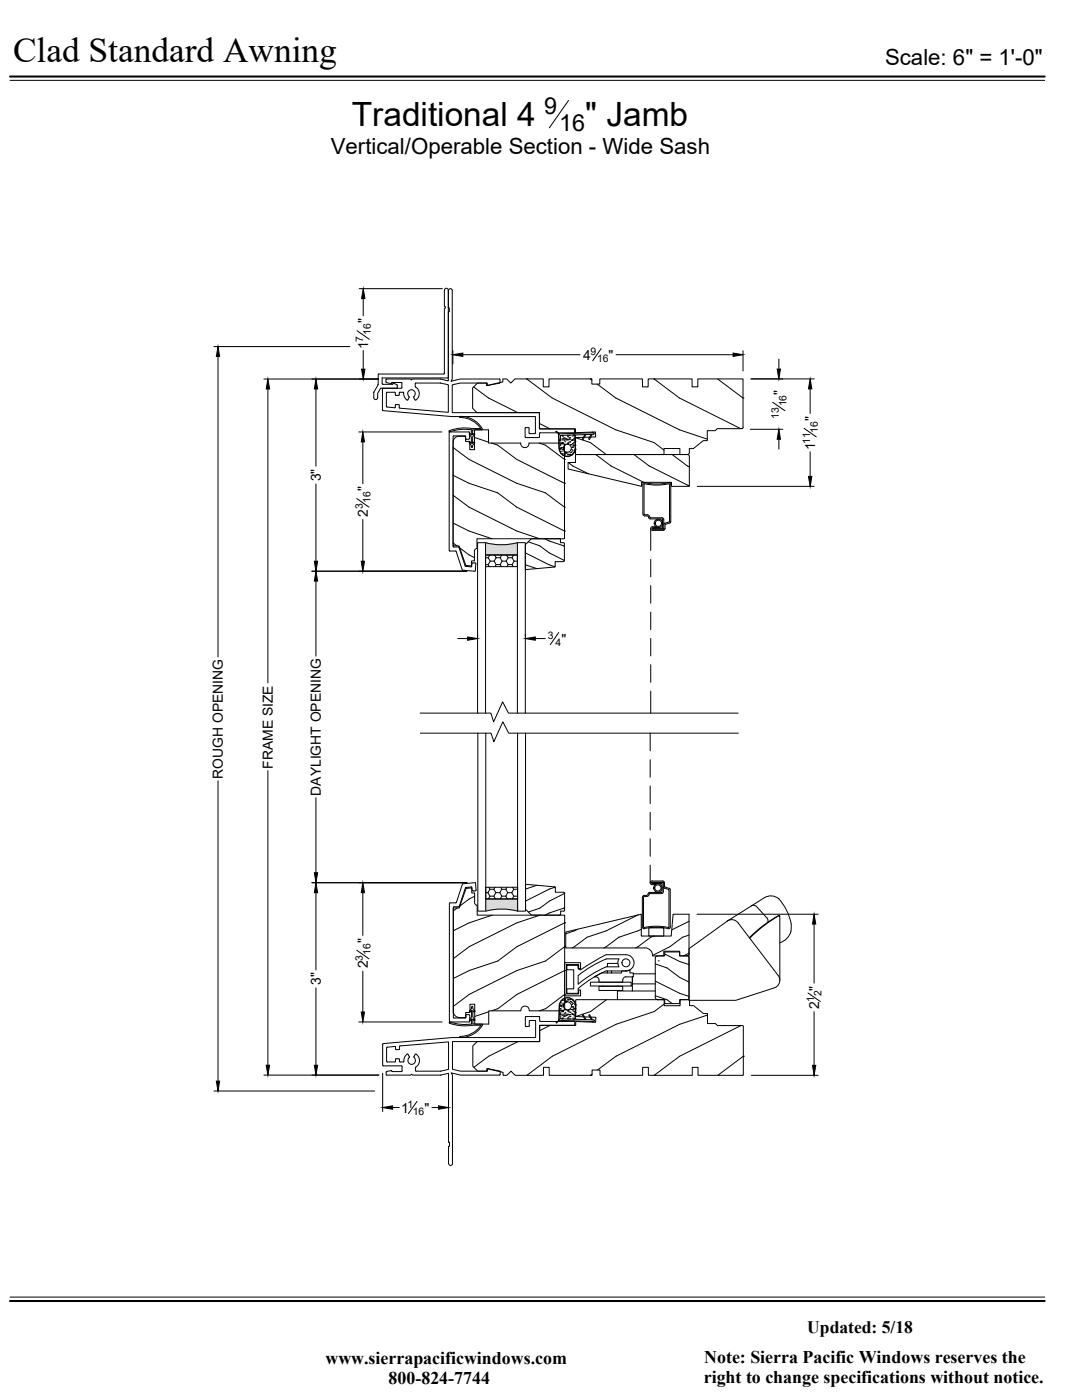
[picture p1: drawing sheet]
<svg xmlns="http://www.w3.org/2000/svg" width="216mm" height="279mm" viewBox="0 0 216 279" stroke-linecap="round" stroke-linejoin="round" font-family="sans-serif">
<!-- layer: DIM -->
<g fill="none" stroke="#000" stroke-width=".2">
<path d="M2 16h206.5M113.4 20.1l-3.8 5.4M71.7 57.6h16.6M72.5 59.6v3.4M42.7 69.2h27.1M43.5 71.1v60M52.6 75.6h23M53.5 77.6v58.7M63 77.6v15.4M71.3 66l2.4 1.7M72.5 69.9v3.8M90.4 70v2.6"/>
<path d="M92.4 70.8h23.3M120 69.6l-1.7 2.4M122.9 70.8h23.4M148.3 70v4M149.8 75.6h12.7M155.4 71.7v2M161.7 77.6v4.9M63 96.6v15.4M71.2 99.5l2.4 1.7M71.6 86.2h16.6M72.4 88.2v8.3M139.1 97.1h23.4"/>
<path d="M149.7 85.7h6.5M154.2 80.3l2.4 1.7M155.4 87.7v1.9M160.5 85.5l2.4 1.7M161.7 90.2v4.9M62.2 114h30.9M63 116v15M72.4 103.7v8.3M91.3 127.4h2M95.3 126.6v.4M104.8 126.6v.4M106.8 127.4h2"/>
<path d="M111.5 126.2l-1.7 2.5M43.5 155.8v60M53.5 153.8v58.8M63 159.2v15M62.2 176.2h31M63 178.2v15.4M72.4 178.2v8.5M63 197.1v15.5M71.2 189.6l2.4 1.8M72.4 193.8v8.2M139.1 182.4h24.1M161.2 198.2l2.5 1.7"/>
<path d="M162.4 184.4v11.8M42.7 217.7h32.1M52.6 214.6h23M71.6 204h16.6M76.4 214.2v7.6M83.2 219.8l-1.7 2.4M89.5 217.8v4M149.9 214.6h13.3M162.4 201.9v10.7M78.3 221h1.4M86.2 221h1.3M2 258.9h206.5"/>
</g>
<g fill="#000" stroke="#000" stroke-width=".2">
<path d="M72.5 57.6l.3 2h-.7zM43.5 69.2l.3 1.9h-.6zM53.5 75.6l.3 2h-.7zM63 75.6l.4 2h-.7zM72.1 73.7h.7l-.3 1.9zM90.4 70.8l2-.3v.6zM146.3 70.5l2 .3-2 .3zM155.1 73.7h.6l-.3 1.9zM161.7 75.6l.3 2h-.7zM72.4 86.2l.3 2h-.6zM155.4 85.7l.3 2h-.6zM161.3 95.1h.7l-.3 2z"/>
<path d="M62.7 112h.7l-.4 2zM63 114l.4 2h-.7zM72.1 112h.6l-.3 2zM93.3 127.1l2 .3-2 .4zM104.8 127.4l2-.3v.7zM63 176.2l.4 2h-.7zM62.7 174.2h.7l-.4 2zM72.4 176.2l.3 2h-.6zM162.4 182.4l.4 2h-.7zM43.2 215.8h.6l-.3 1.9zM53.1 212.6h.7l-.3 2zM62.7 212.6h.7l-.4 2z"/>
<path d="M72.1 202h.6l-.3 2zM162.1 212.6h.7l-.4 2zM76.4 221l1.9-.3v.7zM87.5 220.7l2 .3-2 .4z"/>
</g>
<!-- layer: PRODUCTS -->
<g fill="none" stroke="#000" stroke-width=".2">
<path d="M89.5 58v3.4l.1 .1v.6l-.1 .1v13.8l-1.6-.4h-5.6l-.2 .2-.2-.2h-4.8M89.5 58a.39 .39 0 0 1 .4-.4 .39 .39 0 0 1 .4 .4l-.1 17.7-.2 .4 1.8-.5h7.8M75.4 76.8l-.8 1.5M75.6 74.6h13l.1-12.9a.4 .4 0 0 0 0-.7v-3.1a.39 .39 0 0 1 .4-.4 .39 .39 0 0 1 .4 .4v17.4M75.6 74.6l-.1 .2v2M75.9 77.5l-.5 1v.9a.39 .39 0 0 1-.4 .3 .39 .39 0 0 1-.4-.3v-1.1M76.5 77.5l-.2 .1 .1 4.4 13.8 1.1h16.6v3.4h-1.1l-.1-.1M77.1 78.4v2.7M77.1 78.4l.1-.1h1.6l.1 .5M77.1 75.6l-.1 .6 .1 .2 .9 .2 .2-.3 2 .1v1l-4.3 .1M78.6 76.5l.7 .4-.1 .6M78.9 78.8l.1 .1h.5"/>
<path d="M79.7 78.8l-.2 .1M79.8 78.3h.7a1.61 1.61 0 0 0 .8 1.5h.1M79.8 78.3l-.1 .5M81.4 79.8l.2-.6a.79 .79 0 0 1-.1-1.2 .79 .79 0 0 1 1.2 0 .79 .79 0 0 1-.1 1.2l.2 .6M82.9 77.2a1.47 1.47 0 0 1 0 2.6h-.1M83 76.4h4.9l1.6 .4v5.5l-9.7-.8-.3-.8M83 76.4l-.1 .2v.7M89.5 75.3l-.2 .1h-13.1l.1 1.2 .1 .1h2l.2-.3M94.5 77.2l3 2.2 5.8 3M99.6 75.6l.2 .2-.1 .7-2.3 .4-.2-.5h-5.4l-1.6 .4v5.6h17.4v3.2h7v.8h-6.8M105.1 75.6h.1M105.1 75.6l5.1 3.8 12.7 6.4 7.6 2.5 2 1.5"/>
<path d="M117.8 75.6h.1M117.8 75.6l.3 .3M119.2 76.7l3.7 2.7 12.7 6.4 5.5 1.8M130.5 75.6h.1M130.5 75.6l5.1 3.8 12.2 6.1M143.2 75.6l5.1 3.8M148.3 79.4h.1M78.9 80.9l-.2 .5-1.5-.2-.1-.1M79 80.7h.5M79 80.7l-.1 .2M89.6 86.3v23.5l.2 .2h1.1M89.8 86.2h3.8l.1 .1"/>
<path d="M89.8 86.2l-.2 .1M90.4 88.1v20.8h1.2l1.3 4h1.2v-1h.6v-2.1l.3-.3h.2v-2h17.4v-18.7M90.4 98.8l3.2 2.4 9.5 4.8 4.6 1.5M90.4 94.9l3.2 1.5 5.7 2 3.8 2.8 9.5 4.8M90.4 89.3l3.2 2.4 9.5 4.7 5.7 2 3.8 2.8M90.4 87.1v21.9M90.5 87h2.3M90.5 87l-.1 .1M91.6 87.1h1.2l.1 1h.8v1.6h1v-3.9h2.8v2.6h6.4M91.6 87.1a1.22 1.22 0 0 0-1.2 1M93.7 86.3l-.1 1.3h-.6l-.2-.6M94.1 85.8l-2.5-.1-1.9 .5"/>
<path d="M94.7 87.3l2.8 .9M96 85.5h-1.8a8.2 8.2 0 0 0-4.6 .5l.1 .2M96.2 85.5v.3h-1.9v1l.3-.3 .2 .1-.5 .6v1.3l.3-.3 .2 .1-.5 .6v.4h-.2v-.4l-.5-.6 .2-.1 .3 .3v-1.3l-.5-.6 .2-.1 .3 .3v-1M96.2 85.5a4.7 4.7 0 0 0-4.5-2.3 5.4 5.4 0 0 1 4.2 2.3M98.1 88.4l1.2 .4 3.8 2.9 9.5 4.7M103.9 88.4a.84 .84 0 0 0 .8 .9 .84 .84 0 0 0 .9-.9M104.8 85.5v1.7M104.9 85.3h.5M104.9 85.3l-.1 .2M105.4 85.3l.2 .2v.9M105.6 88.4h6.6M107.6 88.4l1.2 .4 3.8 2.9"/>
<path d="M107.6 84.5l2.2 1.1M107.8 86.4l-.3 .9h-2.6l-.1-.1M110.9 86.1h.1M110.9 86.1l.5 .5M111 86.1l.6 .5 6.6-.2v-.2l.4 .3-.2 .2-3.5 .1-.1 .1M111.4 86.6l.2 2.9a1.64 1.64 0 0 0 1.7 1.6 1.64 1.64 0 0 0 1.5-1.7v-2.5M111.4 86.6h.1M111.4 86.6v.3M111.5 86.7l.1 1 .1 .2M111.6 88v1.5M111.6 86.6l-.1 .1M111.7 87.9h.1"/>
<path d="M111.7 87.8l-.1 .2M111.7 88.2h.1M111.7 88.9h.1M111.7 89.7h.1M111.8 89.5h.1M111.8 89.4h.1M111.8 88.6h.1M111.8 88.7h.1M111.8 87.9h.1M111.8 90.1h.1M111.9 87.7l-.1-.8 2.8-.1 .2 2.6a1.58 1.58 0 0 1-1.6 1.7 1.58 1.58 0 0 1-1.6-1.6M111.9 87.7l-.1 .2"/>
<path d="M111.9 89.3h.1M112 89.5h.1M112 86.9h.1M112 88.4h.1M112.1 87.6h.1M112.1 88.6h.1M112.1 88.4h.1M112.1 86.9h.1M112.2 90.5h.1M112.2 88.3h.1M112.2 87.1h.1M112.2 87.8h.1"/>
<path d="M112.2 89.7h.1M112.2 88.5h.1M112.2 89.3h.1M112.2 90h.1M112.2 88.4l.4 .2 .1 .2M112.3 88.6h.1M112.3 87.5h.1M112.4 89.8h.1M112.4 87.6h.1M112.5 87.4h.1M112.5 90.6h.1M112.6 87.9h.1"/>
<path d="M112.6 90.8h.1M112.6 87.6h.1M112.6 91.7h.1M112.6 96.4h.1M112.7 88.8h.1M112.7 90.6h.1M112.7 90.3h.1M112.7 87.4h.1M112.7 88.2h.1M112.7 90.4h.1M112.8 88.7h.1M112.8 90.2h.1"/>
<path d="M112.9 87.6h.1M112.9 90.4h.1M112.9 87.8h.1M112.9 87.5h.1M113 90.4h.1M113.1 87.7h.1M113.2 90.6h.1M113.2 86.9h.1M113.2 87.1h.1M113.2 87.8h.1M113.2 88.6h.1M113.2 90.8h.1"/>
<path d="M113.2 88.4h.1M113.3 88.7h.1M113.3 90.7h.1M113.3 87.2h.1M113.3 88.6h.1M113.4 88.3h.1M113.4 92.3l.9 .7 3.1 1.6M113.4 87.7h.1M113.5 87.4h.1M113.5 90.7h.1M113.6 86.9h.1M113.7 87.7h.1"/>
<path d="M113.7 87.3h.1M113.7 87.4h.1M113.7 88.2h.1M113.7 90.4h.1M113.7 90.7h.1M113.8 88.7h.1M113.9 90.3h.1M114 90.2h.1M114 87.9h.1M114 89.7h.1M114.1 90.7h.1M114.1 87.8h.1"/>
<path d="M114.1 89.3h.1M114.1 90.6h.1M114.2 87.8h.1M114.2 88.8h.1M114.2 87h.1M114.2 88.5h.1M114.2 89.2h.1M114.2 90h.1M114.3 89.2h.1M114.3 88.8h.1M114.4 86.8h.1M114.4 88.4h.1"/>
<path d="M114.4 89h.1M114.5 87.5h.1M114.5 86.8h.1M114.5 87.8h.1M114.5 88.9h.1M114.5 90.3h.1M114.6 89.8h.1M114.6 88.3h.1M114.7 87.9h.1M114.7 87.4h.1M114.7 88.2h.1M114.7 88.9h.1"/>
<path d="M114.7 89.6h.1M114.8 89.7h.1M114.8 87.3l3 1 3.2 2.4M116.9 86.7l-.6 1-.1-.1 .5-.8M118 86.7l-.6 .9 .2 .1 .6-1M118.9 90.7h.1M118.9 90.7l3 2.3 6.5 3.3M126.5 90.7h.1M126.5 90.7l3 2.3 8 3.9M128.3 96.7v5.9M128.3 96.7l.2-.4a14 14 0 0 0 5.2 .1l.1 .3v7.4l-.1 .3M128.5 96.7v5.9"/>
<path d="M133.6 96.7v7.3l-1 .4-.1 .3M133.6 96.7v-.1a13.9 13.9 0 0 1-5 0l-.1 .1M134.1 90.7l3.4 2.5M137.2 90.7h-22.4v1.6h-1.4v1.3l14.6 3.5v-.8h6v.8h3.5v-6M137.2 90.7l.2 .1 .2 .3M137.6 90.3l-.2 .3-.2 .1M148.3 85.3v-9.7h-9.1v1.6h-1.1v-1.6h-8.8v1.6h-1.1v-1.6h-8.5v1.1h-1.6v-1.1h-8.6v1.6h-1.1v-1.6h-5.6l-.9 .8-.8-.8h-.8v.6l-3.2 .8v-.6h-1.8l-1 1v4.1l.9 .9h12.4v3.2h7.2v.8l4-.2 .1 1-4.1 .1v3.4h17.7v-1.2h3.2v1.2h1.5M148.3 85.3l-.2 .2h-5l-.4 .5h-1.6v1.9h-.8l-1.9 1.6h-.9v.8M90.4 108.4l.8 .5M90.4 104.4l3.2 1.6 4.6 1.5M90.4 109l.1 .2h1.1M90.9 110l1.4 3.8 2.5 .2 .1-1.4"/>
<path d="M91.6 109.3l1.2 3.6M91.7 109.4l1.9 1.3 1.1 .6M92.8 112.9l1.2 .2 .1-.1M94.2 112.5l-.1 .5M94.7 112.3h-.3l-.2 .2M94.8 112.3l.2 .2M96.9 108.3a12.1 12.1 0 0 0 6.3 0v2.5h-6.3zM96.9 110.8h6.3v2.3h-6.3zM96.9 111.3h.5M96.9 112.7h.5M97.4 112.7l.2 .4M97.4 111.3l.4 .7"/>
<path d="M97.7 110.8l-.3 .5M97.8 112h.8M97.8 112l-.4 .7M98.6 112l.4 .7M98.7 110.8l.3 .5M99 111.3h.8M99 112.7h.8M99 111.3l-.4 .7M99 112.7l-.2 .4M99.8 112.7l.2 .4M99.8 111.3l.4 .7M100.1 110.8l-.3 .5"/>
<path d="M100.2 112h.8M100.2 112l-.4 .7M101 112l.4 .7M101.1 110.8l.3 .5M101.4 111.3h.8M101.4 112.7h.8M101.4 111.3l-.4 .7M101.4 112.7l-.2 .4M102.2 112.7l.2 .4M102.2 111.3l.4 .7M102.5 110.8l-.3 .5M102.6 112h.6"/>
<path d="M102.6 112l-.4 .7M104.8 110.3l4.8 2.4 1.1 .4M104.8 112.7l2.3 .8M105.4 108.1l2.3 .8 1.9 1.4 3 1.6M108.7 107.5l3.9 1.5M112.6 108.5v3.4M112.6 101.2h.1M112.6 106h.1M112.6 108.5l-.2-.2h-.6v-.6l-.2-.2h-5.6l-1.2 1.2v5l5.8-.5 .2-.2v-.9h1.6l.2-.2M128.3 102.6l.2 .3 .7 .1 .2 .2M128.5 102.6l.2 .1 .7 .1 .3 .4M129.4 103.2l.3 .3 2.5 .1v1.8h-1.9v.2h2"/>
<path d="M129.7 103.2l2.6 .2 .1 2.1M129.8 105.5v4.4M129.8 111.6v3.5M129.8 116.9v3.5M130.2 105.4l-.1 .1 .1 .1M130.2 105.6h2.1M132.3 105.6l.1-.1-.1 .1M132.7 104.7v.8l-.2 .3h-2.3a.37 .37 0 0 1-.4-.3 .37 .37 0 0 1 .4-.4h.8v.3h-.8M132.8 104.6l-.1 .1M133.7 104.4l-.9 .2M129.8 122.1v3.6M129.8 127.4v3.5"/>
<path d="M129.8 132.7v3.5M129.8 137.9v4.4M83.8 142.3h14.1l.6 1.8 1.8-4 1.2 2.2h45.8M83.9 146.3h14.1l.5 1.7 1.8-3.9 1.2 2.2h45.8M95.3 142.3v-34h1.6v34M95.3 146.3v35.5h1.6v-35.5M103.2 142.3v-34h1.6v34M103.3 146.3v35.5h1.6v-35.5M129.7 146.3v3.6M129.7 151.6v3.5M129.7 156.9v3.5M93 177.1l-1.5 3.9"/>
<path d="M93 177.1l1.1-.1 .1 .6M94.2 177.6l.2 .2M94.4 177.8h.4M94.7 178.9l-1.1 .5-1.8 1.4M94.7 176.2l-2.4 .2-1.2 3.7M94.8 176.1l.1 .2 .1 1.4-.2 .1M96.9 177.1h6.4v2.3h-6.4zM96.9 178.2h.5M97.4 178.2l.4 .7M97.5 177.1l.3 .4M97.8 178.9h.7M97.8 177.5h.7"/>
<path d="M97.8 178.9l-.4 .5M97.8 177.5l-.4 .7M98.5 177.5l.4 .7M98.5 178.9l.4 .5M98.8 177.1l-.3 .4M98.9 178.2h.8M98.9 178.2l-.4 .7M99.7 178.2l.4 .7M99.9 177.1l.2 .4M100.1 178.9h.8M100.1 177.5h.8M100.1 178.9l-.3 .5"/>
<path d="M100.1 177.5l-.4 .7M100.9 177.5l.4 .7M100.9 178.9l.3 .5M101.2 177.1l-.3 .4M101.3 178.2h.8M101.3 178.2l-.4 .7M102.1 178.2l.4 .7M102.3 177.1l.2 .4M102.5 178.9h.8M102.5 177.5h.8M102.5 178.9l-.3 .5M102.5 177.5l-.4 .7"/>
<path d="M107.1 176.7l-2.2 .7M110.8 177.1l-1.2 .3-4.7 2.4M110.8 177.2v.9h1.7l.2 .2M110.8 177.2l-.2-.2-5.7-.5v5l1.2 1.1h5.6M129 178.7h-.6l-.2 .4M129.3 178.4l-.3 .3M129.6 178.4l-.3 .5h-.3M129.7 162.1v3.5M129.7 167.4v3.5M129.7 172.6v3.6M130.1 176.1l-.1 .1 .1 .1h.8v.2h-.8M130.1 175.8h2.1"/>
<path d="M130.1 176.1h2.1M130.1 175.8a.37 .37 0 0 0-.4 .4 .37 .37 0 0 0 .4 .3M132.2 175.8l.3 .2 .1 .9M132.2 176.1h-2v.2h1.9v1.8h-2.5l-.3 .3M132.2 176.1l.2 .1M132.3 176.1l.1 .1-.1 2-.3 .1-2.4 .1M132.4 177l.2 .2 .9 .4M132.6 176.9l1 .4 .1 .2v7.5l-.2 .3a11.4 11.4 0 0 0-5.1 0l-.2-.3v-5.9M133.5 177.6v7.5a13.9 13.9 0 0 0-5 0l-.1-6 .2-.2h.4M89.7 180.3v23.5l.1 .2h3.8M90.5 181.1v21.9M90.6 181h.9"/>
<path d="M90.6 180.9l-.1 .2M91.1 180.1l-1.3 .1-.1 .1M91.2 181.2l-.7 .6M98.2 182.6l-4.6 1.6-3.1 1.6M103.3 181.8a12.2 12.2 0 0 0-6.4 0v-2.4h6.4v2.4M107.7 182.6l-4.5 1.6-9.6 4.7-3.1 2.4M112.2 199.7h.1M112.5 199.6h.1M112.6 199.5h.1M112.7 181.6v-3.3l-3.1 1.5-1.9 1.4-2.3 .8M112.7 181.1l-4 1.5M112.7 181.6l-.2 .2h-.6v.6l-.2 .2"/>
<path d="M112.7 188.9h.1M112.7 198.5h.1M112.7 184.2h.1M112.7 193.7h.1M112.7 192.1h3.2v1.2h-.4v-.8h-2.4v5.9h2.4v-.8h.4v1.1h-3.2zM112.7 184.2l-9.5 4.7-3.9 2.9-5.7 1.9-3.1 1.6M112.7 188.9l-3.8 2.9-5.7 1.9-9.6 4.8-3.1 2.3M112.7 193.7l-9.5 4.8-3.9 2.8-1.2 .4M112.7 198.5l-3.8 2.8-1.3 .4M112.7 199.9h.1M112.7 199.6h.1M112.8 199.8h.1"/>
<path d="M112.9 200h.1M113 199.8h.1M113.2 199.6h.1M113.3 199.5h.1M113.6 199.5h.1M113.8 199.9h.1M113.8 199.5h.1M113.9 199.9h.1M114.1 199.5h.1M114.2 199.6h.1M114.5 199.9h.1M115.3 185.5l-2.4 .9"/>
<path d="M115.4 194.7a23.3 23.3 0 0 1 5.6-3.3h2.5a1.62 1.62 0 0 0 0 1.5h-2.5a23 23 0 0 0-5.6 3.5zM117.8 196h8.1v.8h-8.1zM119.5 196.8h4.8v.9h-4.8zM120.3 196.8h.1M120.9 190.5l-5.1 3-.5-.3 .1-.5h-2.3v.8h1.4v3.9h-1.4v.8h2.3v-.9a21.5 21.5 0 0 1 5.5-3.5h4M121 190.5h3.9a1.62 1.62 0 0 1 1.6 1.7 1.62 1.62 0 0 1-1.6 1.6M121 199.5l-3.2 2.4-2.9 1M121.2 193.8v.4M122 193.8v.4M123.3 192.3h-2.1v.6M123.4 196.8h.1M124.9 193.8h-.9v.4h-3.9"/>
<path d="M124.9 193.8l.8-.2v.6h.7v.8l-1.5-.1a.78 .78 0 0 0-.6 1.1h-4.8a.76 .76 0 0 0-.1-.8 .76 .76 0 0 0-.8-.2l1.5-.9M126.4 194.3h4.4M127.3 182.6l-6.3 3.2-3.9 1.2-3 2.2M127.3 182.6h.1M128 185.5l-4.5 1.5-3 2.2M129.5 185.2h2.9v1.6h-2.9zM130.5 186.8l-.7 .2-3 2.2M130.8 197.8h-7.6v1.7M130.8 196.4h-4.6v-1.4v2.8M130.8 198.7l2.3 .8 1 .8M130.8 192.4l2.3 .8 2.5 1.9 1.9 .9M130.8 195.8l4.8 2.4 1.9 .7"/>
<path d="M130.8 191.2v7.9M130.8 199.1v.2l.4 .2h1.4v.8h3v-.8h1.5M131.3 191.8h.1M132.6 190.4l3 1.5 1.9 .6M137.5 190.2l-1.1 .6M137.5 190.4v-8h-3.2l-.4 4.4h-5.9v-4.4l-15.1 3.6v3.2h15.8a1.59 1.59 0 0 1 1.5 1.6h2.2v-1h3.2v1h1.5h-1.5v-.8h-3v.8h-1.4l-.4 .2v.2M137.5 189.3l7.6-5.5a1.52 1.52 0 0 1 2.2 .4l8 10.5a1.59 1.59 0 0 1-.7 2.4l-7.8 2.5h-9.3zM137.5 186.6l-1.3 .4-2.5 1.9-3.5 1.8M137.5 183.9l-3.5 1.7M137.5 190.4l-.2 .3-.2 .1 .4 .2v.2v7.9v.2l-.4 .2M137.6 199.9l-.2-.4h-1.7v1.2h-3.2v-1.2h-17.6v3.4l4 .1v1l-4-.1v.7h-7.2v3.3h-12.5l-.9 .8v4.1l1 1h1.8v-.5l3.3 .7v.6h.7l.9-.8 .8 .8h5.6v-1.6h1.2v1.6h8.5v-1.1h1.6v1.1h8.5v-1.6h1.2v1.6h8.7v-1.6h1.2v1.6h9v-9.9h-5.1l-.4-.4h-1.6v-2h-.8l-2-1.6h-.8v-.8M145.1 183.8l7.4-4.6a2.59 2.59 0 0 1 3.8 1.3 7.4 7.4 0 0 1 1.5 5.3"/>
<path d="M149.9 180.8a.92 .92 0 0 1 1.1 .1l2.1 2.3M153.1 183.2l.2 .6-.1 .3M155.4 182.8a28.7 28.7 0 0 0-5.8 4.4M155.4 182.7l.2 .1v.8v12M155.4 182.7a24.7 24.7 0 0 0-5.9 4.4M157.8 185.8a3.3 3.3 0 0 1-2.2 2.3M76.4 208.4v4.2M76.4 212.6l.1 .1h3.7v1M77.1 214.4l.1 .2h4.7l.2-.2 .2 .2h5.6l1.6-.4 .1 13.8M77.1 209.1v2.7M77.2 211.8l.1 .1h1.5M77.2 213.8l-.1 .6"/>
<path d="M77.3 209l-.1 .1M78.8 208.8l.2 .6 .6 .1 .2-.8 9.7-.8v5.5l-1.6 .4h-4.9M78.8 208.8l-1.5 .2M79 211.3h.6M79.1 211.3l-.3 .6M79.6 211.3l.2 .6h.7l.1-.1M80.2 213.7l-.1 .2h-1.9l-.1-.2-.9 .1M81.7 210.8l-.1 .3M81.7 210.9l-.3-.5h-.2a1.56 1.56 0 0 0-.6 1.4M82.6 210.8v.2a.78 .78 0 0 1 .2 1.1 .78 .78 0 0 1-1.1 .1 .78 .78 0 0 1-.1-1.1M82.8 210.4l-.2 .5M82.9 210.4a1.52 1.52 0 0 1 0 2.7v.5l.1 .2"/>
<path d="M90.5 203l.1 .2h2.2l.2-.7h.7v1.3l-.1 .2M96.3 204.6v-.2h-2v-1l.3 .3 .2-.2-.5-.5v-1.3l.3 .3 .2-.2-.5-.5v-.4h-.2v.4l-.5 .5 .2 .2 .3-.3v1.3l-.5 .5 .2 .2 .3-.3v1a10.5 10.5 0 0 1-4.4-.4l-.1 .1a8.2 8.2 0 0 0 4.6 .5h1.8a5.1 5.1 0 0 1-4.2 2.2M96.3 204.6a4.7 4.7 0 0 1-4.6 2.4l.1-.2M97.4 213.3l2.3 .4 .1 .2M97.5 201.9l-2.8 1M99.8 213.9v.5M99.8 214.4l-.1 .2h-7.8l-1.9-.5 .3 .5v17.6a.39 .39 0 0 1-.4 .4 .39 .39 0 0 1-.4-.4M103.4 207.9l-5.9 2.9-3 2.2M103.9 201.7a.84 .84 0 0 1 .9-.9 .84 .84 0 0 1 .8 .9M104.8 203v1.7M104.8 204.7l.2 .2h.5M105 202.9h2.6"/>
<path d="M105 202.9l-.2 .1M105.1 214.6h.1M105.7 203.7h1.1M105.7 203.6l-.1 .2v.9l-.1 .2M106.8 203.6l.1 .2v3.3h-16.7l-13.7 1.2-.1 .1M107.6 202.9l.2 .9h6.9v.8h-7v3.3h-17.4v5.5l1.6 .4h5.4l.1-.5M109.8 204.6l-2.1 1.1M111 204.1h.1M111.5 203.6h.1M111.5 203.3v.3M111.6 203.5l.1 .1M111.6 202.2l.1 .1-.1 .2v1"/>
<path d="M111.6 200.7v1.5M111.7 200.7a1.58 1.58 0 0 1 1.6-1.5 1.58 1.58 0 0 1 1.5 1.6M111.7 202.4h.1M111.8 202h.1M111.8 201.3h.1M111.8 200.5h.1M111.8 202.3h.1M111.8 202.3l.1 .2M111.8 200.8h.1M111.8 201.7h.1M111.8 200.7h.1M111.8 201.5h.1"/>
<path d="M111.9 202.4h.1M111.9 200.1h.1M112 200.9h.1M112 200.7h.1M112.1 203.3h.1M112.1 201.8h.1M112.1 202.6h.1M112.1 201.6h.1M112.1 201.9h.1M112.2 203.3h.1M112.2 201.9h.1M112.2 203.2h.1"/>
<path d="M112.2 200.5h.1M112.3 202.4h.1M112.3 201.7h.1M112.3 200.9h.1M112.3 200.2h.1M112.3 201.6h.1M112.4 202.7h.1M112.4 200.5h.1M112.5 202.6h.1M112.5 202.9h.1M112.6 202.3h.1M112.7 202.6h.1"/>
<path d="M112.7 201.3v-18.7h-17.5v-1.9h-.2l-.3-.4v-2.1h-.6v-1l-1.1 .1-1.4 3.9h-1.1v20.8a1.26 1.26 0 0 0 1.1 1.1l1.3-.1v-.9h.9v-1.7h.9v4h2.8v-2.7h6.4M112.7 201.3l-.2 .4h-.2h-6.7M112.7 201.4h.1M112.7 202.8h.1M112.7 202h.1M112.9 201.6h.1M112.9 202.6h.1M113 202.4h.1M113 202.7h.1M113.2 202.5h.1M113.2 203.4h.1M113.3 203.2h.1"/>
<path d="M113.3 202.4h.1M113.3 201.7h.1M113.3 201.8h.1M113.3 201.6h.1M113.3 203h.1M113.4 201.6h.1M113.4 201.9h.1M113.5 202.5h.1M113.5 202.8h.1M113.7 203.3h.1M113.7 202.5h.1M113.7 202.9h.1"/>
<path d="M113.7 202.8h.1M113.7 202.1h.1M113.7 202h.1M113.9 201.5h.1M114.1 200h.1M114.1 202.3h.1M114.1 200.5h.1M114.1 202.4h.1M114.1 200.9h.1M114.2 202.4h.1M114.2 200.9h.1M114.2 201.4h.1"/>
<path d="M114.2 203.2h.1M114.2 202.5h.1M114.2 201.7h.1M114.2 201h.1M114.2 200.3h.1M114.3 201h.1M114.4 201.4h.1M114.4 203.4h.1M114.5 201.9h.1M114.5 201.3h.1M114.5 202.7h.1M114.5 203.4h.1"/>
<path d="M114.5 202.4h.1M114.6 200.4h.1M114.6 202h.1M114.7 202.4h.1M114.7 202.8h.1M114.8 202.1h.1M114.8 201.3h.1M114.8 200.6h.1M114.8 200.5h.1M114.8 200.8l-.1 2.6-2.8-.1v-.8M114.9 200.8a1.64 1.64 0 0 0-1.6-1.7 1.64 1.64 0 0 0-1.7 1.6l-.1 2.9M114.9 200.8v2.6l3.6 .1 .1 .3-.4 .2v-.2l-6.5-.2-.7 .5 .5-.5"/>
<path d="M116.7 203.5l-.5-.9 .2-.1 .6 1M117.8 214.6h.1M118 203.5l-.5-.9 .2-.1 .5 1M118.1 214.4l-.3 .2M130.5 214.6h.1M132.5 200.4l-2 1.5-7.6 2.5-12.7 6.4-5.1 3.8M141.2 202.6l-5.6 1.8-12.7 6.4-3.7 2.7M147.8 204.7l-12.2 6.1-5.1 3.8M148.3 210.8h.1M148.3 210.8l-5.1 3.8M89.6 228.8l-.1 3.4M89.6 228l.1 .1"/>
<path d="M89.7 228.1l-.1 .7"/>
<circle cx="113.2" cy="89.5" r=".79"/>
<circle cx="131.4" cy="104.4" r=".62"/>
<circle cx="131.4" cy="104.4" r=".84"/>
<circle cx="131.3" cy="177.2" r=".62"/>
<circle cx="131.3" cy="177.2" r=".84"/>
<circle cx="124.9" cy="192.2" r=".79"/>
<circle cx="113.2" cy="200.7" r=".79"/>
</g>
<g fill="#dbdbdb" stroke="#dbdbdb" stroke-width=".2">
<path d="M102.3 108.5l.9-.2v.2z"/>
<path d="M96.9 108.7h6.3v2.1z"/>
<path d="M96.9 179.4h6.4z"/>
<path d="M96.9 108.3l.9 .2zM96.9 108.3l.9 .2h-.9z"/>
<path d="M102.3 108.5h.9zM102.3 108.5h.9z"/>
<path d="M96.9 108.5l1.8 .2zM96.9 108.5l1.8 .2h-1.8z"/>
<path d="M102.3 108.5l.9 .2v-.2zM101.4 108.7l.9-.2 .9 .2z"/>
<path d="M101.4 108.7h1.8zM100.5 108.7h2.7z"/>
<path d="M96.9 108.7h2.7zM96.9 108.7h2.7z"/>
<path d="M96.9 110.8h6.3zM96.9 108.7l6.3 2.1h-6.3z"/>
<path d="M96.9 179.4l6.4 2v-2zM96.9 179.4l6.4 2h-6.4z"/>
<path d="M100.6 181.4l2.7 .1zM100.6 181.4l2.7 .1z"/>
<path d="M96.9 181.4h2.7zM96.9 181.4l1.8 .1z"/>
<path d="M101.5 181.5l1.8 .1v-.1zM101.5 181.5l1.8 .1zM102.4 181.6l.9 .2v-.2z"/>
<path d="M102.4 181.6h.9zM102.4 181.6h.9z"/>
<path d="M96.9 181.5l.9 .1 .9-.1zM96.9 181.5l.9 .1h-.9z"/>
<path d="M96.9 181.6v.2zM96.9 181.6h.9l-.9 .2z"/>
</g>
<!-- layer: DIM -->
<path d="M2 15.3h206.5M2 259.6h206.5" fill="none" stroke="#000" stroke-width=".4"/>
<text font-size="7" x="2.6" y="12.5">Clad Standard Awning</text>
<g font-size="6.7">
<text x="70.2" y="25.2">Traditional 4</text>
<text x="116.8" y="25.2">&quot; Jamb</text>
</g>
<g font-size="4.7">
<text x="108.6" y="22.8">9</text>
<text x="111.6" y="26.2">16</text>
</g>
<g font-size="4.4">
<text x="176.6" y="12.9">Scale: 6&quot; = 1'-0&quot;</text>
<text x="66" y="30.7">Vertical/Operable Section - Wide Sash</text>
</g>
<g font-size="3.6">
<text x="64.9" y="272.1">www.sierrapacificwindows.com</text>
<text x="140.5" y="272.1">Note: Sierra Pacific Windows reserves the</text>
<text x="77.5" y="276.2">800-824-7744</text>
<text x="140.4" y="276.1">right to change specifications without notice.</text>
</g>
<text font-size="3.5" x="161.1" y="266">Updated: 5/18</text>
<g font-size="2.8">
<text x="73.5" y="64.5" transform="rotate(-90 73.5 64.5)">&quot;</text>
<text x="73.5" y="69.6" transform="rotate(-90 73.5 69.6)">1</text>
<text x="116.3" y="71.8">4</text>
<text x="121.4" y="71.8">&quot;</text>
<text x="156.4" y="78.8" transform="rotate(-90 156.4 78.8)">&quot;</text>
<text x="162.7" y="89.8" transform="rotate(-90 162.7 89.8)">1</text>
<text x="162.7" y="84" transform="rotate(-90 162.7 84)">&quot;</text>
<text x="64" y="96.1" transform="rotate(-90 64 96.1)">3&quot;</text>
<text x="73.4" y="98" transform="rotate(-90 73.4 98)">&quot;</text>
<text x="73.4" y="103.1" transform="rotate(-90 73.4 103.1)">2</text>
<text x="112" y="128.4">&quot;</text>
<text x="44.5" y="155.4" transform="rotate(-90 44.5 155.4)">ROUGH OPENING</text>
<text x="54.4" y="153.4" transform="rotate(-90 54.4 153.4)">FRAME SIZE</text>
<text x="64" y="158.8" transform="rotate(-90 64 158.8)">DAYLIGHT OPENING</text>
<text x="73.4" y="188.2" transform="rotate(-90 73.4 188.2)">&quot;</text>
<text x="64" y="196.6" transform="rotate(-90 64 196.6)">3&quot;</text>
<text x="73.4" y="193.3" transform="rotate(-90 73.4 193.3)">2</text>
<text x="163.4" y="197.7" transform="rotate(-90 163.4 197.7)">&quot;</text>
<text x="163.4" y="201.4" transform="rotate(-90 163.4 201.4)">2</text>
<text x="80" y="222">1</text>
<text x="84.7" y="222">&quot;</text>
</g>
<g font-size="2.1">
<text x="72.5" y="68.2" transform="rotate(-90 72.5 68.2)">7</text>
<text x="74" y="66.8" transform="rotate(-90 74 66.8)">16</text>
<text x="117.8" y="70.8">9</text>
<text x="119.1" y="72.3">16</text>
<text x="155.4" y="83.6" transform="rotate(-90 155.4 83.6)">13</text>
<text x="156.9" y="81.1" transform="rotate(-90 156.9 81.1)">16</text>
<text x="161.7" y="88.5" transform="rotate(-90 161.7 88.5)">11</text>
<text x="163.2" y="86.3" transform="rotate(-90 163.2 86.3)">16</text>
<text x="72.4" y="101.7" transform="rotate(-90 72.4 101.7)">3</text>
<text x="73.9" y="100.3" transform="rotate(-90 73.9 100.3)">16</text>
<text x="109.3" y="127.4">3</text>
<text x="110.9" y="128.9">4</text>
<text x="72.4" y="191.8" transform="rotate(-90 72.4 191.8)">3</text>
<text x="73.9" y="190.5" transform="rotate(-90 73.9 190.5)">16</text>
<text x="162.4" y="200" transform="rotate(-90 162.4 200)">1</text>
<text x="163.9" y="198.8" transform="rotate(-90 163.9 198.8)">2</text>
<text x="81.3" y="221">1</text>
<text x="82.4" y="222.6">16</text>
</g>
</svg>
